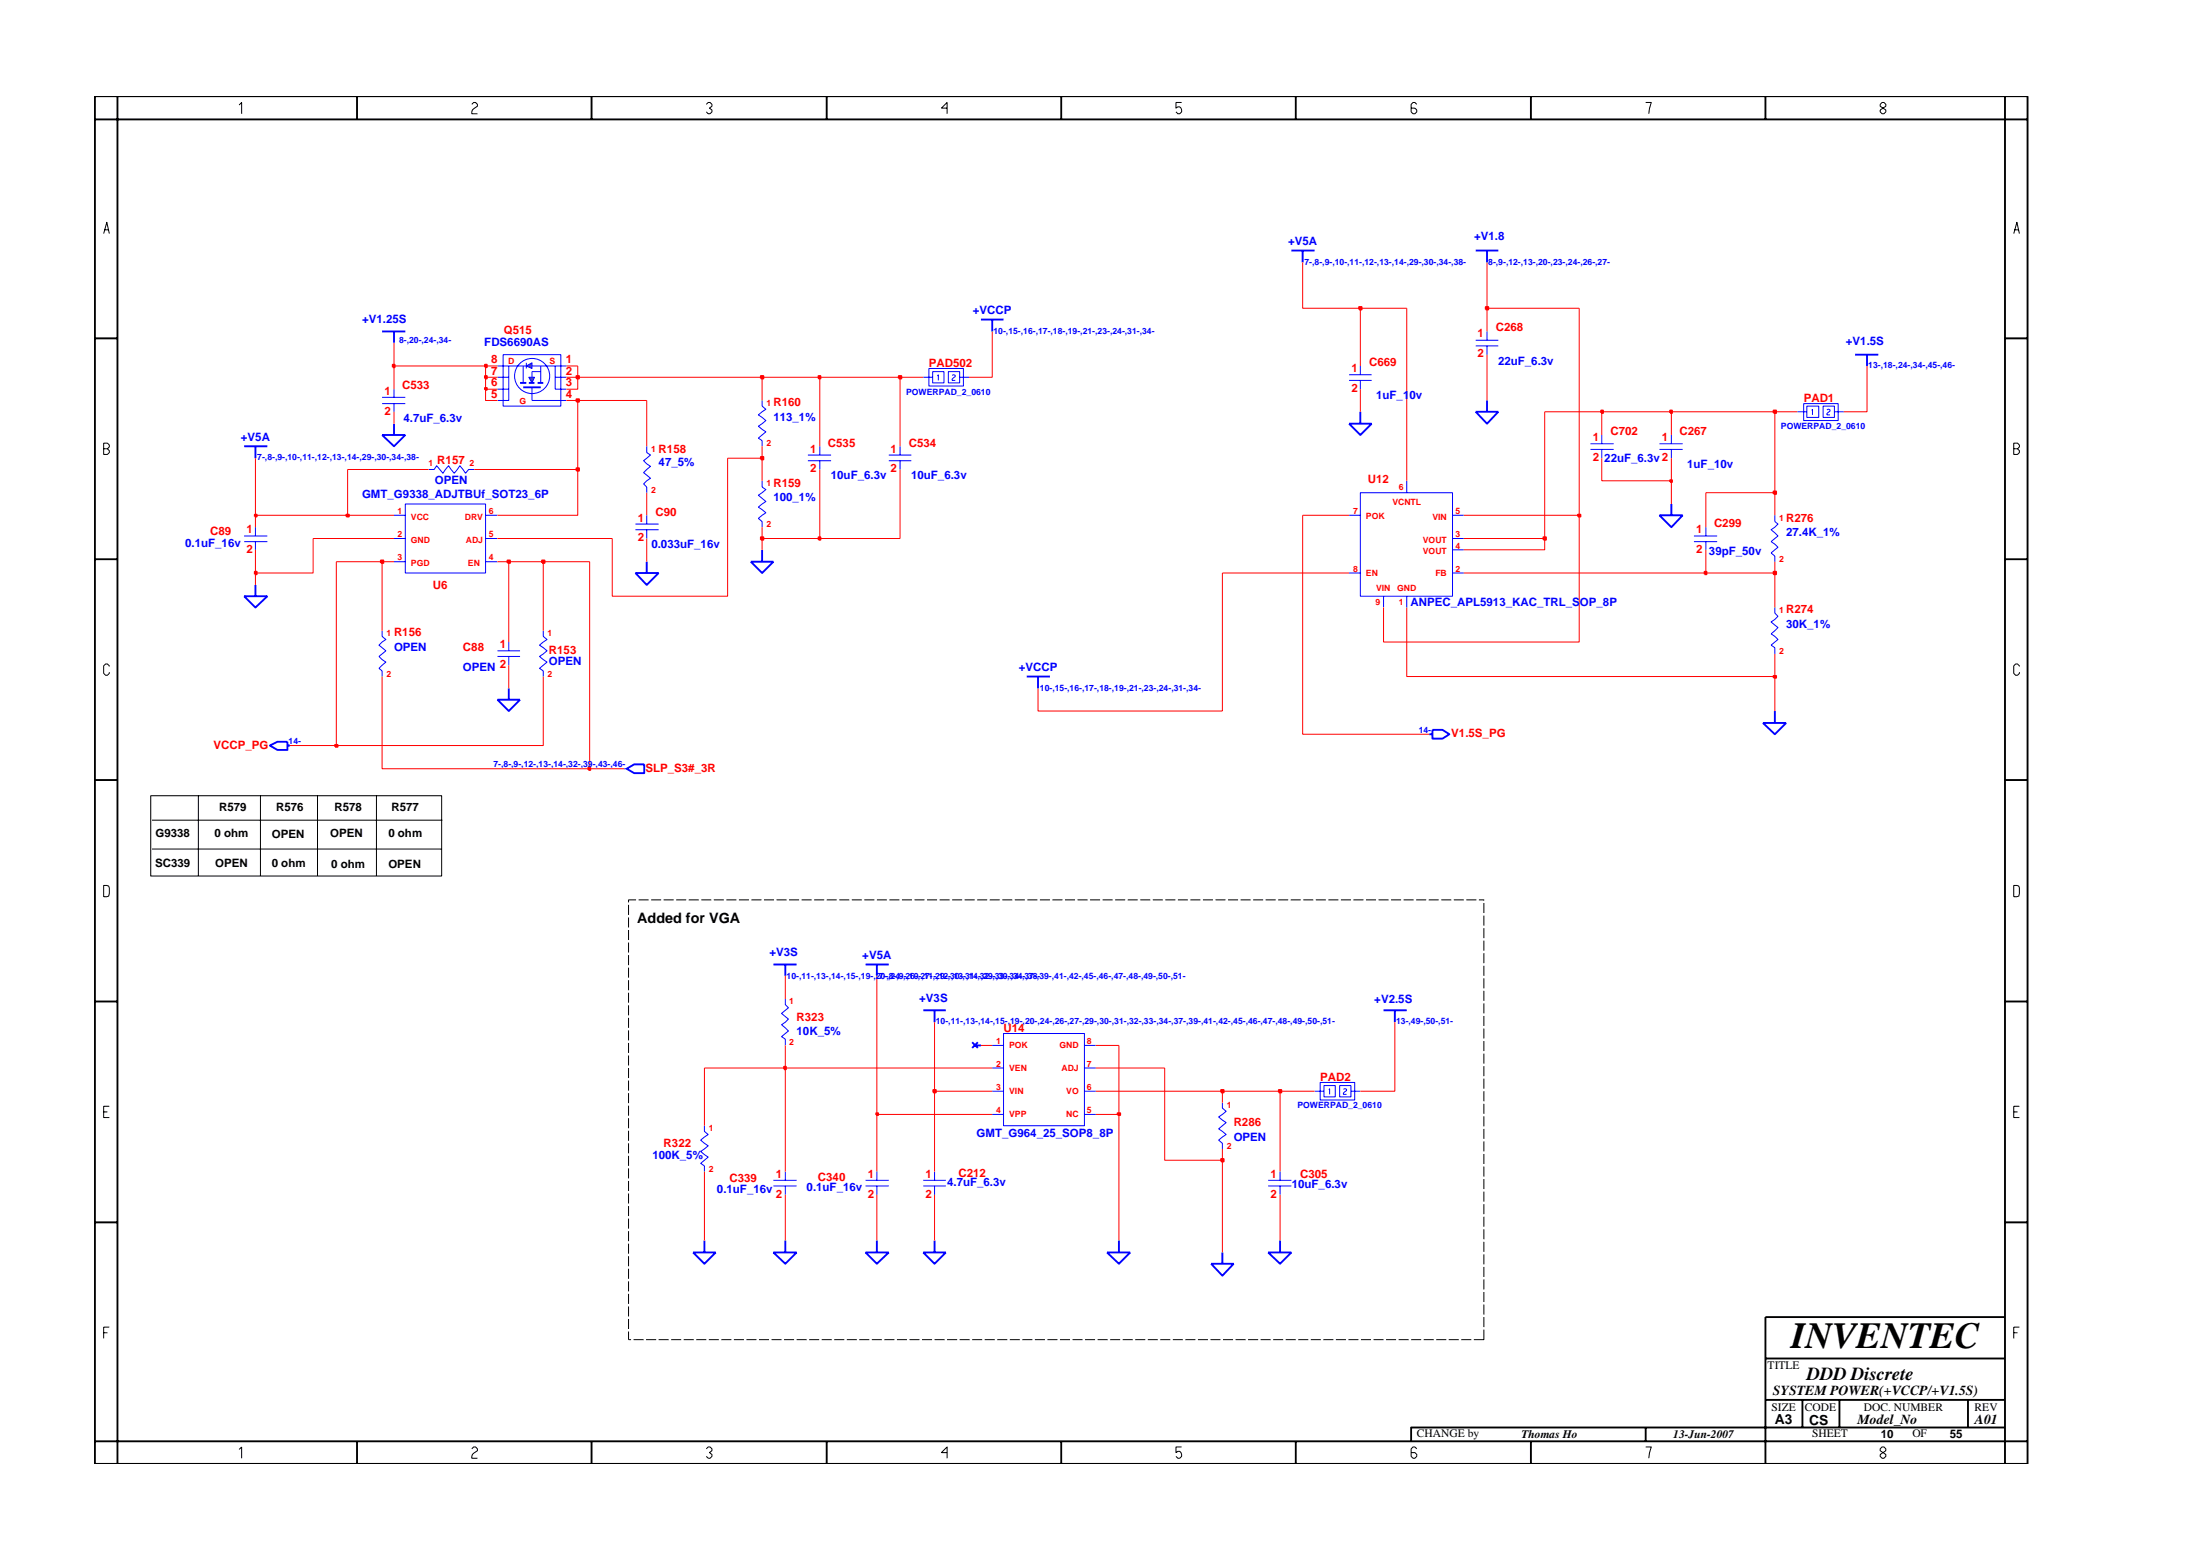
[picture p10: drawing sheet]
<svg xmlns="http://www.w3.org/2000/svg" width="297mm" height="210mm" viewBox="0 0 297 210" stroke-linecap="round" stroke-linejoin="round" font-family="sans-serif">
<g fill="none" stroke="#00f" stroke-width=".25">
<path d="M51.6 44.7h3.1M53.2 44.7v1.6M70.6 52.3h2.4M34.5 78.9v1.6M33 80.5h3.1l-1.6 1.5zM138.6 91.3h3.2M140.2 91.3v1.6M193 99.1h.4M193.4 98.5h1.4l.9 .6-.9 .6h-1.4zM104.4 130.2h3.2M106 130.2v1.5M186.8 136.3h3.1"/>
<path d="M188.3 136.3v1.7M124.7 169h3l-1.5 1.5zM126.2 167.4v1.6"/>
</g>
<g fill="none" stroke="#00f" stroke-width=".14">
<path d="M51.6 53.6h3.1M51.6 54.5h3.1M53.2 52.5v1.1M53.2 54.5v1.1M71.8 52.3v1.7M102.9 54v.8l.5 .4-1 .8 1 .8-1 .7 1 .8-1 .8 .5 .4v.7M124.7 50.9h1.2M125.4 49.7h4.7v2.4h-4.7zM125.9 50.2h1.6v1.5h-1.6zM126.6 50.7l.1-.1v.7M128 50.2h1.6v1.5h-1.6zM128.6 50.7l.1-.1 .3 .1v.1l-.4 .4v.1h.4"/>
<path d="M129.6 50.9h1.2M199.2 45.9h3.1M199.2 46.7h3.1M200.8 44.7v1.2M200.8 46.7v1.2M33 72.3h3.1M33 73.1h3.1M34.5 71.1v1.2M34.5 73.1v1.1M53.2 69.5h1.5M53.2 72.7h1.5M53.2 75.8h1.5"/>
<path d="M54.7 68h10.9v9.3h-10.9zM65.6 69.5h1.6M65.6 72.7h1.6M65.6 75.8h1.6M85.8 70.7h3.1M85.8 71.5h3.1M87.3 69.5v1.2M87.3 71.5v1.2M120 61.4h3M120 62.2h3M121.5 60.2v1.2M121.5 62.2v1.2"/>
<path d="M239.6 82v.7l.5 .5-1 .7 1 .8-1 .8 1 .8-1 .8 .5 .3v.9"/>
</g>
<path d="M71.1 49.4l.7-.4v.7z" fill="#3c3cc8"/>
<path d="M71.1 49.4l.7-.4v.7zM71.1 49v.7" fill="none" stroke="#00f" stroke-width=".14"/>
<path d="M71.4 50.9h.8l-.4 .8z" fill="#3c3cc8"/>
<g fill="none" stroke="#00f" stroke-width=".14">
<path d="M67.2 49.4h3.9M67.2 52.5h1.5M67.2 50.9h1.5M67.9 47.9h7.8v6.9h-7.8zM68.7 49.4v4.6h-1.5M70.6 49.4v2.3M71.4 50.9h.8l-.4 .8zM71.8 49.4h4.7M71.8 54h4.7M73 49.4v2.3M73 50.2h-1.2v.7M75 49.4v3.1h1.5"/>
<path d="M75 50.9h1.5M182.1 50.6h3.1M182.1 51.3h3.1M183.7 49.4v1.2M183.7 51.3v1.2M214.7 59.9h3.2M216.3 58.7v1.2M224.1 59.9h3.1M225.7 58.7v1.2M242.7 55.6h1.3M243.5 54.5h4.7v2.3h-4.7zM244 54.8h1.6v1.5h-1.6z"/>
<path d="M244.6 55.4l.1-.2v.8M246.2 54.8h1.5v1.5h-1.5zM246.7 55.3l.1-.1 .3 .1v.2l-.4 .3v.2h.4M247.7 55.6h1.2M57.9 63.4h.7l.4-.5 .8 1 .8-1 .7 1 .8-1 .8 1 .4-.5h.7M87.3 60.2v.9l.5 .3-.9 .8 .9 .7-.9 .9 .9 .7-.9 .8 .4 .4v.8M102.9 64.9v.8l.5 .4-1 .7 1 .9-1 .7 1 .8-1 .8 .5 .4v.7M109.1 61.4h3.1M109.1 62.2h3.1M110.7 60.2v1.2M110.7 62.2v1.2M182.1 69.5h1.6"/>
<path d="M182.1 77.3h1.6M183.7 66.5h12.4v14h-12.4zM189.9 64.9v1.6M196.1 69.5h1.5M196.1 72.7h1.5M196.1 74.2h1.5M196.1 77.3h1.5M214.7 60.6h3.2M216.3 60.6v1.2M224.1 60.6h3.1M225.7 60.6v1.2M228.7 72.3h3.1"/>
<path d="M228.7 73.1h3.1M230.3 71.1v1.2M230.3 73.1v1.1M239.6 69.5v.9l.5 .3-1 .8 1 .8-1 .8 1 .8-1 .7 .5 .4v.8M51.6 85.1v.8l.5 .4-.9 .8 .9 .7-.9 .8 .9 .8-.9 .8 .4 .3v.8M67.2 87.8h3M67.2 88.6h3M68.7 86.6v1.2M68.7 88.6v1.2M73.3 85.1v.8l.6 .4-1.1 .8 1.1 .7-1.1 .8 1.1 .8-1.1 .8 .5 .3v.8M186.8 80.5v1.5M189.9 80.5v1.5"/>
<path d="M84.3 103.7h.3M106 134.8v.8l.5 .4-1 .8 1 .7-1 .8 1 .8-1 .8 .5 .3v.9M135.5 139.5h10.9v12.4h-10.9zM95.1 151.9v.8l.5 .4-1 .8 1 .7-1 .8 1 .8-1 .8 .5 .3v.8M104.4 159.3h3.2M106 158.1v1.2M116.9 159.3h3.1M118.4 158.1v1.2M124.7 159.3h3M126.2 158.1v1.2M134 141.1h1.5M134 144.1h1.5"/>
<path d="M134 147.3h1.5M134 150.4h1.5M146.4 141.1h1.5M146.4 144.1h1.5M146.4 147.3h1.5M146.4 150.4h1.5M165 148.8v.7l.6 .5-1.1 .7 1.1 .8-1.1 .8 1.1 .8-1.1 .8 .5 .4v.8M171.2 159.3h3.2M172.8 158.1v1.2M177.5 147.3h1.3M178.3 146.1h4.6v2.3h-4.6zM178.8 146.5h1.5v1.5h-1.5z"/>
<path d="M179.4 147.1l.1-.2v.8M180.9 146.5h1.5v1.5h-1.5zM181.4 147l.2-.1 .2 .1v.2l-.4 .3v.2h.4M182.4 147.3h1.3M104.4 160h3.2M106 160v1.2M116.9 160h3.1M118.4 160v1.2M124.7 160h3M126.2 160v1.2M171.2 160h3.2M172.8 160v1.2"/>
<circle cx="71.8" cy="50.7" r="2.37"/>
</g>
<g fill="none" stroke="#00f" stroke-width=".25">
<path d="M174.4 33.8h3.1M175.9 33.8v1.6M199.2 33.8h3.1M200.8 33.8v1.6M51.6 58.7h3.1l-1.5 1.5zM53.2 57.2v1.5M70.2 51.7h.9M71.4 51.7h.8M72.6 51.7h.7M132.4 43.1h3.1M134 43.1v1.6M182.1 57.2h3.1l-1.5 1.5z"/>
<path d="M183.7 55.6v1.6M199.2 55.6h3.1l-1.5 1.6zM200.8 54v1.6M250.5 47.9h3.1M252.1 47.9v1.5M33 60.2h3.1M34.5 60.2v1.6M85.8 77.3h3.1l-1.6 1.6zM87.3 75.8v1.5M101.4 75.8h3l-1.5 1.5zM102.9 74.2v1.6M224.1 69.5h3.1l-1.5 1.6z"/>
<path d="M225.7 68v1.5M67.2 94.4h3l-1.5 1.6zM68.7 92.9v1.5M238 97.6h3.2l-1.6 1.5zM239.6 96v1.6M36.4 100.6l1.1-.5h1.3v1.1h-1.3zM38.8 100.6h.3M84.6 103.7l1-.5h1.4v1.1h-1.4zM116.9 130.2h3.1M118.4 130.2v1.5M124.7 136.3h3M126.2 136.3v1.7"/>
<path d="M131.3 140.7l.7 .7M131.6 141.1h.8M132 140.7l-.7 .7M93.6 169h3l-1.5 1.5zM95.1 167.4v1.6M104.4 169h3.2l-1.6 1.5zM106 167.4v1.6M116.9 169h3.1l-1.6 1.5zM118.4 167.4v1.6M149.5 169h3.1l-1.5 1.5zM151.1 167.4v1.6M163.5 170.5h3.1l-1.6 1.7z"/>
<path d="M165 169v1.5M171.2 169h3.2l-1.6 1.5zM172.8 167.4v1.6"/>
</g>
<path d="M95.1 158.1v9.3M106 144.1v14M118.4 150.4v7.7M126.2 147.3v10.8M151.1 150.4v17M157.3 144.1v12.5h7.7v12.4M172.8 147.3v10.8M106 161.2v6.2M118.4 161.2v6.2M126.2 161.2v6.2M172.8 161.2v6.2" fill="none" stroke="#f00" stroke-width=".14"/>
<path d="M164.9 156.4h.3v.3h-.3z" fill="#8e2323"/>
<path d="M164.9 156.4h.3v.3h-.3z" fill="none" stroke="#f00" stroke-width=".25"/>
<path d="M95.1 144.1v7.8M165 155.1v1.5" fill="none" stroke="#f00" stroke-width=".14"/>
<path d="M118.3 150.2h.3v.3h-.3z" fill="#8e2323"/>
<path d="M118.3 150.2h.3v.3h-.3z" fill="none" stroke="#f00" stroke-width=".25"/>
<path d="M118.4 131.7v18.7h15.6M147.9 150.4h3.2" fill="none" stroke="#f00" stroke-width=".14"/>
<path d="M150.9 150.2h.3v.3h-.3z" fill="#8e2323"/>
<path d="M150.9 150.2h.3v.3h-.3z" fill="none" stroke="#f00" stroke-width=".25"/>
<path d="M151.1 141.1v9.3M165 147.3v1.5" fill="none" stroke="#f00" stroke-width=".14"/>
<path d="M126 147.1h.4v.3h-.4z" fill="#8e2323"/>
<path d="M126 147.1h.4v.3h-.4z" fill="none" stroke="#f00" stroke-width=".25"/>
<path d="M126.2 138v9.3h7.8M147.9 147.3h17.1" fill="none" stroke="#f00" stroke-width=".14"/>
<path d="M164.9 147.1h.3v.3h-.3z" fill="#8e2323"/>
<path d="M164.9 147.1h.3v.3h-.3z" fill="none" stroke="#f00" stroke-width=".25"/>
<path d="M165 147.3h7.8" fill="none" stroke="#f00" stroke-width=".14"/>
<path d="M172.7 147.1h.3v.3h-.3z" fill="#8e2323"/>
<path d="M172.7 147.1h.3v.3h-.3z" fill="none" stroke="#f00" stroke-width=".25"/>
<path d="M188.3 138v9.3h-4.6M95.1 144.1h10.9M172.8 147.3h4.7" fill="none" stroke="#f00" stroke-width=".14"/>
<path d="M105.9 144h.2v.3h-.2z" fill="#8e2323"/>
<path d="M105.9 144h.2v.3h-.2z" fill="none" stroke="#f00" stroke-width=".25"/>
<path d="M51.6 91.3v12.4h28M106 131.7v3.1M106 141.1v3h28M132.4 141.1h1.6M147.9 144.1h9.4M147.9 141.1h3.2" fill="none" stroke="#f00" stroke-width=".14"/>
<path d="M79.4 103.6h.3v.3h-.3z" fill="#8e2323"/>
<path d="M79.4 103.6h.3v.3h-.3z" fill="none" stroke="#f00" stroke-width=".25"/>
<path d="M79.6 75.8v27.9h4.7M39.1 100.6h6.3" fill="none" stroke="#f00" stroke-width=".14"/>
<path d="M45.2 100.5h.4v.3h-.4z" fill="#8e2323"/>
<path d="M45.2 100.5h.4v.3h-.4z" fill="none" stroke="#f00" stroke-width=".25"/>
<path d="M45.4 75.8v24.8h27.9v-9.3M165 77.3v18.7h-24.8v-3.1M175.9 69.5v29.6h17.1M68.7 89.8v3.1M189.9 82v9.3h49.7v4.7" fill="none" stroke="#f00" stroke-width=".14"/>
<path d="M239.5 91.2h.3v.3h-.3z" fill="#8e2323"/>
<path d="M239.5 91.2h.3v.3h-.3z" fill="none" stroke="#f00" stroke-width=".25"/>
<path d="M34.5 77.3v1.6M51.6 75.8v9.3M68.7 75.8v10.8M73.3 75.8v9.3M98.2 61.8v18.7h-15.5v-7.8M213.2 69.5v17.1h-26.4v-4.6M239.6 77.3v4.7M239.6 88.3v3" fill="none" stroke="#f00" stroke-width=".14"/>
<path d="M34.4 77.2h.3v.3h-.3z" fill="#8e2323"/>
<path d="M34.4 77.2h.3v.3h-.3z" fill="none" stroke="#f00" stroke-width=".25"/>
<path d="M42.3 72.7v4.6h-7.8v-3.1M165 77.3h17.1M197.6 77.3h32.7" fill="none" stroke="#f00" stroke-width=".14"/>
<path d="M230.2 77.2h.2v.3h-.2z" fill="#8e2323"/>
<path d="M230.2 77.2h.2v.3h-.2z" fill="none" stroke="#f00" stroke-width=".25"/>
<path d="M230.3 74.2v3.1h9.3" fill="none" stroke="#f00" stroke-width=".14"/>
<path d="M239.5 77.2h.3v.3h-.3z" fill="#8e2323"/>
<path d="M239.5 77.2h.3v.3h-.3z" fill="none" stroke="#f00" stroke-width=".25"/>
<path d="M45.4 75.8h6.2M239.6 75.8v1.5" fill="none" stroke="#f00" stroke-width=".14"/>
<path d="M51.4 75.6h.4v.4h-.4z" fill="#8e2323"/>
<path d="M51.4 75.6h.4v.4h-.4z" fill="none" stroke="#f00" stroke-width=".25"/>
<path d="M51.6 75.8h1.6M67.2 75.8h1.5" fill="none" stroke="#f00" stroke-width=".14"/>
<path d="M68.5 75.6h.4v.4h-.4z" fill="#8e2323"/>
<path d="M68.5 75.6h.4v.4h-.4z" fill="none" stroke="#f00" stroke-width=".25"/>
<path d="M68.7 75.8h4.6" fill="none" stroke="#f00" stroke-width=".14"/>
<path d="M73.2 75.6h.3v.4h-.3z" fill="#8e2323"/>
<path d="M73.2 75.6h.3v.4h-.3z" fill="none" stroke="#f00" stroke-width=".25"/>
<path d="M42.3 72.7h10.9M67.2 72.7h15.5M73.3 75.8h6.3M87.3 72.7v3.1M102.9 72.7v1.5M208.6 72.7v1.5h-11" fill="none" stroke="#f00" stroke-width=".14"/>
<path d="M102.7 72.5h.4v.3h-.4z" fill="#8e2323"/>
<path d="M102.7 72.5h.4v.3h-.4z" fill="none" stroke="#f00" stroke-width=".25"/>
<path d="M102.9 71.1v1.6h7.8" fill="none" stroke="#f00" stroke-width=".14"/>
<path d="M110.5 72.5h.3v.3h-.3z" fill="#8e2323"/>
<path d="M110.5 72.5h.3v.3h-.3z" fill="none" stroke="#f00" stroke-width=".25"/>
<path d="M110.7 63.4v9.3h10.8v-9.3M197.6 72.7h11" fill="none" stroke="#f00" stroke-width=".14"/>
<path d="M208.4 72.5h.3v.3h-.3z" fill="#8e2323"/>
<path d="M208.4 72.5h.3v.3h-.3z" fill="none" stroke="#f00" stroke-width=".25"/>
<path d="M208.6 55.6v17.1M34.5 69.5v1.6M230.3 66.5v4.6" fill="none" stroke="#f00" stroke-width=".14"/>
<path d="M34.4 69.5h.3v.2h-.3z" fill="#8e2323"/>
<path d="M34.4 69.5h.3v.2h-.3z" fill="none" stroke="#f00" stroke-width=".25"/>
<path d="M34.5 61.8v7.7h12.4" fill="none" stroke="#f00" stroke-width=".14"/>
<path d="M46.8 69.5h.3v.2h-.3z" fill="#8e2323"/>
<path d="M46.8 69.5h.3v.2h-.3z" fill="none" stroke="#f00" stroke-width=".25"/>
<path d="M46.9 63.4v6.1h6.3M78 63.4v6.1h-10.8M87.3 66.5v3M175.9 69.5h6.2M197.6 69.5h15.6" fill="none" stroke="#f00" stroke-width=".14"/>
<path d="M213 69.5h.4v.2h-.4z" fill="#8e2323"/>
<path d="M213 69.5h.4v.2h-.4z" fill="none" stroke="#f00" stroke-width=".25"/>
<path d="M213.2 41.6v27.9M225.7 64.9v3.1M230.3 66.5h9.3v3" fill="none" stroke="#f00" stroke-width=".14"/>
<path d="M239.5 66.3h.3v.4h-.3z" fill="#8e2323"/>
<path d="M239.5 66.3h.3v.4h-.3z" fill="none" stroke="#f00" stroke-width=".25"/>
<path d="M189.9 41.6v23.3M239.6 55.6v10.9M102.9 61.8v3.1M216.3 61.8v3.1h9.4" fill="none" stroke="#f00" stroke-width=".14"/>
<path d="M225.5 64.8h.2v.3h-.2z" fill="#8e2323"/>
<path d="M225.5 64.8h.2v.3h-.2z" fill="none" stroke="#f00" stroke-width=".25"/>
<path d="M46.9 63.4h11M64 63.4h14M225.7 61.8v3.1" fill="none" stroke="#f00" stroke-width=".14"/>
<path d="M77.8 63.2h.4v.3h-.4z" fill="#8e2323"/>
<path d="M77.8 63.2h.4v.3h-.4z" fill="none" stroke="#f00" stroke-width=".25"/>
<path d="M78 54v9.4M98.2 61.8h4.7" fill="none" stroke="#f00" stroke-width=".14"/>
<path d="M102.7 61.7h.4v.3h-.4z" fill="#8e2323"/>
<path d="M102.7 61.7h.4v.3h-.4z" fill="none" stroke="#f00" stroke-width=".25"/>
<path d="M53.2 55.6v1.6M87.3 54v6.2M110.7 50.9v9.3M121.5 50.9v9.3M183.7 52.5v3.1M208.6 55.6h7.7v3.1M225.7 55.6v3.1M102.9 60.2v1.6" fill="none" stroke="#f00" stroke-width=".14"/>
<path d="M216.2 55.4h.2v.3h-.2z" fill="#8e2323"/>
<path d="M216.2 55.4h.2v.3h-.2z" fill="none" stroke="#f00" stroke-width=".25"/>
<path d="M216.3 55.6h9.4" fill="none" stroke="#f00" stroke-width=".14"/>
<path d="M225.5 55.4h.2v.3h-.2z" fill="#8e2323"/>
<path d="M225.5 55.4h.2v.3h-.2z" fill="none" stroke="#f00" stroke-width=".25"/>
<path d="M225.7 55.6h13.9" fill="none" stroke="#f00" stroke-width=".14"/>
<path d="M239.5 55.4h.3v.3h-.3z" fill="#8e2323"/>
<path d="M239.5 55.4h.3v.3h-.3z" fill="none" stroke="#f00" stroke-width=".25"/>
<path d="M65.6 52.5v1.5h1.6M76.5 54h1.5M239.6 55.6h3.1M252.1 49.4v6.2h-3.2" fill="none" stroke="#f00" stroke-width=".14"/>
<path d="M77.8 53.9h.4v.3h-.4z" fill="#8e2323"/>
<path d="M77.8 53.9h.4v.3h-.4z" fill="none" stroke="#f00" stroke-width=".25"/>
<path d="M53.2 49.4v3.1M78 54h9.3M102.9 50.9v3.1M200.8 47.9v6.1" fill="none" stroke="#f00" stroke-width=".14"/>
<path d="M65.5 52.4h.2v.2h-.2z" fill="#8e2323"/>
<path d="M65.5 52.4h.2v.2h-.2z" fill="none" stroke="#f00" stroke-width=".25"/>
<path d="M65.6 50.9v1.6h1.6M78 50.9v1.6h-1.5" fill="none" stroke="#f00" stroke-width=".14"/>
<path d="M65.5 50.7h.2v.4h-.2z" fill="#8e2323"/>
<path d="M65.5 50.7h.2v.4h-.2z" fill="none" stroke="#f00" stroke-width=".25"/>
<path d="M65.6 49.4v1.5h1.6M76.5 50.9h1.5" fill="none" stroke="#f00" stroke-width=".14"/>
<path d="M77.8 50.7h.4v.4h-.4z" fill="#8e2323"/>
<path d="M77.8 50.7h.4v.4h-.4z" fill="none" stroke="#f00" stroke-width=".25"/>
<path d="M78 49.4v1.5h24.9" fill="none" stroke="#f00" stroke-width=".14"/>
<path d="M102.7 50.7h.4v.4h-.4z" fill="#8e2323"/>
<path d="M102.7 50.7h.4v.4h-.4z" fill="none" stroke="#f00" stroke-width=".25"/>
<path d="M102.9 50.9h7.8" fill="none" stroke="#f00" stroke-width=".14"/>
<path d="M110.5 50.7h.3v.4h-.3z" fill="#8e2323"/>
<path d="M110.5 50.7h.3v.4h-.3z" fill="none" stroke="#f00" stroke-width=".25"/>
<path d="M110.7 50.9h10.8" fill="none" stroke="#f00" stroke-width=".14"/>
<path d="M121.4 50.7h.3v.4h-.3z" fill="#8e2323"/>
<path d="M121.4 50.7h.3v.4h-.3z" fill="none" stroke="#f00" stroke-width=".25"/>
<path d="M121.5 50.9h3.2M134 44.7v6.2h-3.2" fill="none" stroke="#f00" stroke-width=".14"/>
<path d="M53 49.2h.3v.4h-.3z" fill="#8e2323"/>
<path d="M53 49.2h.3v.4h-.3z" fill="none" stroke="#f00" stroke-width=".25"/>
<path d="M53.2 46.3v3.1h12.4" fill="none" stroke="#f00" stroke-width=".14"/>
<path d="M65.5 49.2h.2v.4h-.2z" fill="#8e2323"/>
<path d="M65.5 49.2h.2v.4h-.2z" fill="none" stroke="#f00" stroke-width=".25"/>
<path d="M175.9 35.4v6.2h7.8v7.8M65.6 49.4h1.6M76.5 49.4h1.5M200.8 41.6v3.1" fill="none" stroke="#f00" stroke-width=".14"/>
<path d="M183.5 41.4h.3v.4h-.3z" fill="#8e2323"/>
<path d="M183.5 41.4h.3v.4h-.3z" fill="none" stroke="#f00" stroke-width=".25"/>
<path d="M183.7 41.6h6.2" fill="none" stroke="#f00" stroke-width=".14"/>
<path d="M200.6 41.4h.3v.4h-.3z" fill="#8e2323"/>
<path d="M200.6 41.4h.3v.4h-.3z" fill="none" stroke="#f00" stroke-width=".25"/>
<path d="M200.8 35.4v6.2h12.4" fill="none" stroke="#f00" stroke-width=".14"/>
<g fill="none" stroke="#000" stroke-width=".25">
<path d="M12.8 13h261v184.6h-261zM12.8 16.1h261M15.9 13v184.6M48.2 13v3.1M79.9 13v3.1M111.6 13v3.1M143.3 13v3.1M174.9 13v3.1M206.7 13v3.1M238.4 13v3.1M270.7 13v184.6M12.8 45.7h3.1"/>
<path d="M270.7 45.7h3.1M12.8 75.5h3.1M270.7 75.5h3.1M12.8 105.3h3.1M270.7 105.3h3.1M12.8 135.2h3.1M270.7 135.2h3.1M12.8 165h3.1M270.7 165h3.1M270.7 177.7h-32.3v19.9M12.8 194.5h261M48.2 194.5v3.1"/>
<path d="M79.9 194.5v3.1M111.6 194.5v3.1M143.3 194.5v3.1M174.9 194.5v3.1M206.7 194.5v3.1M222.2 192.6v1.9M238.4 183.3h32.3M238.4 188.9h32.3M243.4 188.9v3.7M248.4 188.9v3.7M265.7 188.9v3.7M270.7 192.6h-80.2v1.9"/>
</g>
<g fill="none" stroke="#000" stroke-width=".14">
<path d="M32.3 14.2l.3-.4v1.6M63.7 14.1l.3-.3h.2l.3 .3v.2l-.5 .4-.3 .4v.3h.8M95.4 14.1l.2-.3h.3l.2 .3v.2l-.3 .3 .3 .2v.3l-.2 .3h-.3l-.2-.3M127.9 14.6h-.8l.8-.8v1.6M159.5 13.8h-.7v.8l.2-.2a.5 .5 0 0 1 .5 .7l-.2 .3h-.3l-.2-.3M191.3 14.1l-.3-.3h-.2l-.3 .3v1l.3 .3h.2l.3-.3v-.3l-.3-.2h-.5M222.2 13.8h.8l-.4 1.6M253.9 14.1l.2-.3h.3l.2 .3v.2l-.7 .5v.3l.2 .3h.3l.2-.3v-.3l-.7-.5zM14 31.5l.4-1.5 .4 1.5M14.1 31h.6M271.9 31.5l.4-1.5 .4 1.5M272 31h.6"/>
<path d="M14 59.8h.5l.3 .3v.2l-.3 .3 .3 .2v.3l-.3 .2h-.5zM271.9 59.8h.5l.3 .3v.2l-.3 .3 .3 .2v.3l-.3 .2h-.5zM14 60.6h.5M271.9 60.6h.5M14.8 89.9l-.3-.3h-.2l-.3 .3v1l.3 .2h.2l.3-.2v-.2M272.7 89.9l-.3-.3h-.3l-.2 .3v1l.2 .2h.3l.3-.2v-.2M14 119.5l.7 .1 .1 .2-.1 1.1-.7 .1zM20.3 107.4h39.3v10.8h-39.3zM20.5 110.7h39.2M20.5 114.6h39l.1 .1M26.8 107.4v10.8M35.2 107.4v10.8"/>
<path d="M42.9 107.4v10.8M50.8 107.4v10.8M271.9 119.5l.7 .1 .1 .2-.1 1.1-.7 .1zM84.9 122.1v1.4M84.9 123.8v1.4M84.9 125.5v1.4M84.9 127.2v1.4M84.9 128.9v1.3M84.9 130.6v1.3M84.9 132.3v1.3M84.9 134v1.3M84.9 135.7v1.3"/>
<path d="M84.9 137.4v1.3M84.9 139.1v1.3M85.9 121.4h-1v.4M86.2 121.4h1.4M87.9 121.4h1.4M89.6 121.4h1.4M91.3 121.4h1.4M93 121.4h1.3M94.7 121.4h1.3M96.4 121.4h1.3M98.1 121.4h1.3M99.8 121.4h1.3"/>
<path d="M101.5 121.4h1.3M103.2 121.4h1.3M104.8 121.4h1.4M106.5 121.4h1.4M108.2 121.4h1.4M109.9 121.4h1.4M111.6 121.4h1.4M113.3 121.4h1.4M115 121.4h1.4M116.7 121.4h1.4M118.4 121.4h1.3M120.1 121.4h1.3"/>
<path d="M121.8 121.4h1.3M123.5 121.4h1.3M125.2 121.4h1.3M126.9 121.4h1.3M128.6 121.4h1.3M130.2 121.4h1.4M131.9 121.4h1.4M133.6 121.4h1.4M135.3 121.4h1.4M137 121.4h1.4M138.7 121.4h1.4M140.4 121.4h1.4"/>
<path d="M142.1 121.4h1.4M143.8 121.4h1.3M145.5 121.4h1.3M147.2 121.4h1.3M148.9 121.4h1.3M150.6 121.4h1.3M152.3 121.4h1.3M154 121.4h1.3M155.6 121.4h1.4M157.3 121.4h1.4M159 121.4h1.4M160.7 121.4h1.4"/>
<path d="M162.4 121.4h1.4M164.1 121.4h1.4M165.8 121.4h1.4M167.5 121.4h1.4M169.2 121.4h1.3M170.9 121.4h1.3M172.6 121.4h1.3M174.3 121.4h1.3M176 121.4h1.3M177.7 121.4h1.3M179.4 121.4h1.3M181 121.4h1.4"/>
<path d="M182.7 121.4h1.4M184.4 121.4h1.4M186.1 121.4h1.4M187.8 121.4h1.4M189.5 121.4h1.4M191.2 121.4h1.4M192.9 121.4h1.4M194.6 121.4h1.3M196.3 121.4h1.3M198 121.4h1.3M199.7 121.4h.6v.1M200.3 121.9v1.3"/>
<path d="M200.3 123.6v1.3M200.3 125.3v1.3M200.3 126.9v1.4M200.3 128.6v1.4M200.3 130.3v1.4M200.3 132v1.4M200.3 133.7v1.4M200.3 135.4v1.4M200.3 137.1v1.4M200.3 138.8v1.4M14 150.1h.5M14.8 149.3h-.8v1.5h.8"/>
<path d="M84.9 140.7v1.4M84.9 142.4v1.4M84.9 144.1v1.4M84.9 145.8v1.4M84.9 147.5v1.4M84.9 149.2v1.4M84.9 150.9v1.4M84.9 152.6v1.4M84.9 154.3v1.3M84.9 156v1.3M84.9 157.7v1.3M84.9 159.4v1.3"/>
<path d="M200.3 140.5v1.3M200.3 142.2v1.3M200.3 143.9v1.3M200.3 145.6v1.3M200.3 147.3v1.3M200.3 149v1.3M200.3 150.7v1.3M200.3 152.3v1.4M200.3 154v1.4M200.3 155.7v1.4M200.3 157.4v1.4M200.3 159.1v1.4"/>
<path d="M271.9 150.1h.5M272.7 149.3h-.8v1.5h.8M14 179.9h.5M14.8 179.1h-.8v1.5M84.9 179.7v1.1h.3M84.9 161.1v1.3M84.9 162.8v1.3M84.9 164.5v1.3M84.9 166.1v1.4M84.9 167.8v1.4M84.9 169.5v1.4M84.9 171.2v1.4"/>
<path d="M84.9 172.9v1.4M84.9 174.6v1.4M84.9 176.3v1.4M84.9 178v1.4M200.3 179.4v1.4h-1.3M200.3 160.8v1.4M200.3 162.5v1.4M200.3 164.2v1.4M200.3 165.9v1.3M200.3 167.6v1.3M200.3 169.3v1.3M200.3 171v1.3"/>
<path d="M200.3 172.7v1.3M200.3 174.4v1.3M200.3 176.1v1.3M200.3 177.7v1.4M271.9 179.9h.5M272.7 179.1h-.8v1.5M32.3 195.6l.3-.3v1.5M63.7 195.5l.3-.2h.2l.3 .2v.3l-.7 .5-.1 .2v.3h.8M85.5 180.8h1.4M87.2 180.8h1.4M88.9 180.8h1.4M90.6 180.8h1.4"/>
<path d="M92.3 180.8h1.4M94 180.8h1.4M95.4 195.5l.2-.2h.3l.2 .2v.3l-.3 .2 .3 .3v.2l-.2 .3h-.3l-.2-.3M95.7 180.8h1.4M97.4 180.8h1.3M99.1 180.8h1.3M100.8 180.8h1.3M102.5 180.8h1.3M104.2 180.8h1.3M105.9 180.8h1.3M107.6 180.8h1.3M109.2 180.8h1.4"/>
<path d="M110.9 180.8h1.4M112.6 180.8h1.4M114.3 180.8h1.4M116 180.8h1.4M117.7 180.8h1.4M119.4 180.8h1.4M121.1 180.8h1.4M122.8 180.8h1.3M124.5 180.8h1.3M126.2 180.8h1.3M127.9 196h-.8l.8-.7v1.5M127.9 180.8h1.3"/>
<path d="M129.6 180.8h1.3M131.3 180.8h1.3M133 180.8h1.3M134.6 180.8h1.4M136.3 180.8h1.4M138 180.8h1.4M139.7 180.8h1.4M141.4 180.8h1.4M143.1 180.8h1.4M144.8 180.8h1.4M146.5 180.8h1.4M148.2 180.8h1.3"/>
<path d="M149.9 180.8h1.3M151.6 180.8h1.3M153.3 180.8h1.3M155 180.8h1.3M156.7 180.8h1.3M158.4 180.8h1.3M159.5 195.3h-.7v.7l.2-.1a.5 .5 0 0 1 .5 .6l-.2 .3h-.3l-.2-.3M160 180.8h1.4M161.7 180.8h1.4M163.4 180.8h1.4M165.1 180.8h1.4M166.8 180.8h1.4"/>
<path d="M168.5 180.8h1.4M170.2 180.8h1.4M171.9 180.8h1.4M173.6 180.8h1.3M175.3 180.8h1.3M177 180.8h1.3M178.7 180.8h1.3M180.4 180.8h1.3M182.1 180.8h1.3M183.8 180.8h1.3M185.4 180.8h1.4M187.1 180.8h1.4"/>
<path d="M188.8 180.8h1.4M190.5 180.8h1.4M191.3 195.5l-.3-.2h-.2l-.3 .2v1l.3 .3h.2l.3-.3v-.2l-.3-.3h-.5M192.2 180.8h1.4M193.9 180.8h1.4M195.6 180.8h1.4M197.3 180.8h1.4M222.2 195.3h.8l-.4 1.5M254.1 195.3l-.2 .2v.3l.7 .5v.2l-.2 .3h-.3l-.2-.3v-.2l.7-.5v-.3l-.2-.2z"/>
</g>
<text font-size="5" x="241.8" y="182">INVENTEC</text>
<text font-size="2.5" x="244" y="186.3">DDD Discrete</text>
<g font-size="1.9">
<text x="86" y="124.6">Added for VGA</text>
<text x="239.4" y="188.2">SYSTEM POWER(+VCCP/+V1.5S)</text>
<text x="239.6" y="192.2">A3</text>
<text x="244.3" y="192.3">CS</text>
<text x="250.8" y="192.2">Model_No</text>
<text x="266.6" y="192.2">A01</text>
</g>
<g font-size="1.6" fill="#00f">
<text x="173.9" y="33">+V5A</text>
<text x="199" y="32.4">+V1.8</text>
<text x="48.9" y="43.5">+V1.25S</text>
<text x="65.4" y="46.7">FDS6690AS</text>
<text x="131.4" y="42.4">+VCCP</text>
<text x="249.2" y="46.5">+V1.5S</text>
<text x="185.8" y="53.9">1uF_10v</text>
<text x="202.3" y="49.2">22uF_6.3v</text>
<text x="32.5" y="59.5">+V5A</text>
<text x="54.5" y="57">4.7uF_6.3v</text>
<text x="104.4" y="56.8">113_1%</text>
<text x="58.7" y="65.3">OPEN</text>
<text x="88.9" y="62.9">47_5%</text>
<text x="112.2" y="64.7">10uF_6.3v</text>
<text x="123" y="64.7">10uF_6.3v</text>
<text x="216.6" y="62.3">22uF_6.3v2</text>
<text x="227.8" y="63.2">1uF_10v</text>
<text x="48.9" y="67.3">GMT_G9338_ADJTBUf_SOT23_6P</text>
<text x="104.4" y="67.7">100_1%</text>
<text x="25" y="73.8">0.1uF_16v</text>
<text x="87.9" y="74">0.033uF_16v</text>
<text x="230.7" y="74.9">39pF_50v</text>
<text x="241.2" y="72.3">27.4K_1%</text>
<text x="190.4" y="81.8">ANPEC_APL5913_KAC_TRL_SOP_8P</text>
<text x="53.2" y="87.8">OPEN</text>
<text x="74.1" y="89.8">OPEN</text>
<text x="241.2" y="84.7">30K_1%</text>
<text x="62.5" y="90.5">OPEN 2</text>
<text x="137.5" y="90.5">+VCCP</text>
<text x="103.9" y="129">+V3S</text>
<text x="116.4" y="129.4">+V5A</text>
<text x="124.1" y="135.2">+V3S</text>
<text x="185.6" y="135.4">+V2.5S</text>
<text x="107.6" y="139.7">10K_5%</text>
<text x="131.9" y="153.4">GMT_G964_25_SOP8_8P</text>
<text x="166.6" y="154">OPEN</text>
<text x="88.1" y="156.4">100K_5%</text>
<text x="96.8" y="161">0.1uF_16v</text>
<text x="108.9" y="160.7">0.1uF_16v</text>
<text x="127.9" y="160.1">4.7uF_6.3v</text>
<text x="174.4" y="160.4">10uF_6.3v</text>
</g>
<g font-size="1.6" fill="#f00">
<text x="68" y="45.1">Q515</text>
<text x="199.5" y="45.5">1</text>
<text x="202" y="44.7">C268</text>
<text x="51.9" y="53.3">1</text>
<text x="54.3" y="52.5">C533</text>
<text x="66.3" y="49">8</text>
<text x="66.3" y="50.6">7</text>
<text x="66.3" y="52.1">6</text>
<text x="66.3" y="53.7">5</text>
<text x="76.4" y="53.7">4</text>
<text x="76.4" y="49">1</text>
<text x="76.4" y="50.6">2</text>
<text x="76.4" y="52.1">3</text>
<text x="125.4" y="49.6">PAD502</text>
<text x="182.5" y="50.2">1</text>
<text x="182.5" y="52.8">2</text>
<text x="184.9" y="49.4">C669</text>
<text x="199.5" y="48.2">2</text>
<text x="51.9" y="56">2</text>
<text x="104.4" y="54.8">R160</text>
<text x="215.1" y="59.5">1</text>
<text x="217.5" y="58.7">C702</text>
<text x="224.4" y="59.5">1</text>
<text x="226.8" y="58.7">C267</text>
<text x="243.5" y="54.2">PAD1</text>
<text x="59" y="62.6">R157</text>
<text x="88.9" y="61.1">R158</text>
<text x="104.4" y="65.7">R159</text>
<text x="109.4" y="61.1">1</text>
<text x="109.4" y="63.8">2</text>
<text x="111.8" y="60.3">C535</text>
<text x="120.2" y="61.1">1</text>
<text x="120.2" y="63.8">2</text>
<text x="122.7" y="60.3">C534</text>
<text x="184.7" y="65.2">U12</text>
<text x="215.1" y="62.2">2</text>
<text x="33.3" y="71.9">1</text>
<text x="86.1" y="70.4">1</text>
<text x="88.5" y="69.6">C90</text>
<text x="229" y="71.9">1</text>
<text x="231.4" y="71.1">C299</text>
<text x="241.2" y="70.4">R276</text>
<text x="28.4" y="72.2">C89</text>
<text x="33.3" y="74.6">2</text>
<text x="86.1" y="73.1">2</text>
<text x="229" y="74.6">2</text>
<text x="58.4" y="79.5">U6</text>
<text x="241.2" y="82.7">R274</text>
<text x="53.2" y="85.9">R156</text>
<text x="62.5" y="87.8">C88</text>
<text x="67.5" y="87.4">1</text>
<text x="74.1" y="88.3">R153</text>
<text x="28.8" y="101">VCCP_PG</text>
<text x="195.9" y="99.5">V1.5S_PG</text>
<text x="87.2" y="104.2">SLP_S3#_3R</text>
<text x="107.6" y="137.8">R323</text>
<text x="135.5" y="139.3">U14</text>
<text x="178.3" y="145.9">PAD2</text>
<text x="89.6" y="154.8">R322</text>
<text x="166.6" y="152">R286</text>
<text x="98.5" y="159.5">C339</text>
<text x="104.7" y="158.9">1</text>
<text x="104.7" y="161.6">2</text>
<text x="110.4" y="159.4">C340</text>
<text x="117.2" y="158.9">1</text>
<text x="117.2" y="161.6">2</text>
<text x="125" y="158.9">1</text>
<text x="125" y="161.6">2</text>
<text x="129.4" y="158.8">C212</text>
<text x="171.5" y="158.9">1</text>
<text x="171.5" y="161.6">2</text>
<text x="175.5" y="158.9">C305</text>
</g>
<g font-size="1.6">
<text x="21" y="113">G9338</text>
<text x="29" y="113">0 ohm</text>
<text x="29.6" y="109.5">R579</text>
<text x="36.7" y="113">OPEN</text>
<text x="37.3" y="109.5">R576</text>
<text x="44.6" y="113">OPEN</text>
<text x="45.2" y="109.5">R578</text>
<text x="52.4" y="113">0 ohm</text>
<text x="52.9" y="109.4">R577</text>
<text x="20.9" y="116.9">SC339</text>
<text x="29.1" y="117">OPEN</text>
<text x="36.7" y="117">0 ohm</text>
<text x="44.7" y="117.1">0 ohm</text>
<text x="52.4" y="117.1">OPEN</text>
<text x="238.7" y="184.8">TITLE</text>
<text x="239.2" y="190.4">SIZE</text>
<text x="243.7" y="190.4">CODE</text>
<text x="251.6" y="190.4">DOC. NUMBER</text>
<text x="266.6" y="190.4">REV</text>
<text x="191.3" y="193.9">CHANGE by</text>
<text x="205.4" y="194.1">Thomas Ho</text>
<text x="225.9" y="194.1">13-Jun-2007</text>
<text x="244.7" y="193.9">SHEET</text>
<text x="253.9" y="194.1">10</text>
<text x="258.2" y="193.9">OF</text>
<text x="263.3" y="194.1">55</text>
</g>
<g font-size="1.2" fill="#00f">
<text x="176.1" y="35.7">7-,8-,9-,10-,11-,12-,13-,14-,29-,30-,34-,38-</text>
<text x="200.9" y="35.7">8-,9-,12-,13-,20-,23-,24-,26-,27-</text>
<text x="53.9" y="46.3">8-,20-,24-,34-</text>
<text x="134.1" y="45">10-,15-,16-,17-,18-,19-,21-,23-,24-,31-,34-</text>
<text x="122.3" y="53.3">POWERPAD_2_0610</text>
<text x="252.3" y="49.7">13-,18-,24-,34-,45-,46-</text>
<text x="240.5" y="57.9">POWERPAD_2_0610</text>
<text x="34.7" y="62.1">7-,8-,9-,10-,11-,12-,13-,14-,29-,30-,34-,38-</text>
<text x="140.4" y="93.2">10-,15-,16-,17-,18-,19-,21-,23-,24-,31-,34-</text>
<text x="39" y="100.4">14-</text>
<text x="191.6" y="98.9">14-</text>
<text x="66.6" y="103.6">7-,8-,9-,12-,13-,14-,32-,39-,43-,46-</text>
<text x="106.2" y="132.1">10-,11-,13-,14-,15-,19-,20-,24-,26-,27-,29-,30-,31-,32-,33-,34-,37-,39-,41-,42-,45-,46-,47-,48-,49-,50-,51-</text>
<text x="118.6" y="132.1">7-,8-,9-,10-,11-,12-,13-,14-,29-,30-,34-,38-</text>
<text x="126.4" y="138.2">10-,11-,13-,14-,15-,19-,20-,24-,26-,27-,29-,30-,31-,32-,33-,34-,37-,39-,41-,42-,45-,46-,47-,48-,49-,50-,51-</text>
<text x="188.5" y="138.2">13-,49-,50-,51-</text>
<text x="175.2" y="149.5">POWERPAD_2_0610</text>
</g>
<g font-size="1.2" fill="#f00">
<text x="68.6" y="49.1">D</text>
<text x="74.2" y="49.1">S</text>
<text x="70.2" y="54.5">G</text>
<text x="103.5" y="54.8">1</text>
<text x="57.9" y="62.9">1</text>
<text x="63.4" y="62.9">2</text>
<text x="87.9" y="60.9">1</text>
<text x="103.5" y="65.6">1</text>
<text x="103.5" y="60.2">2</text>
<text x="53.7" y="69.4">1</text>
<text x="55.5" y="70.1">VCC</text>
<text x="62.8" y="70.1">DRV</text>
<text x="66" y="69.4">6</text>
<text x="87.9" y="66.5">2</text>
<text x="103.5" y="71.1">2</text>
<text x="182.7" y="69.4">7</text>
<text x="184.4" y="70">POK</text>
<text x="188" y="68.1">VCNTL</text>
<text x="188.9" y="66.1">6</text>
<text x="193.4" y="70.1">VIN</text>
<text x="196.5" y="69.4">5</text>
<text x="240.2" y="70.2">1</text>
<text x="53.7" y="72.5">2</text>
<text x="53.7" y="75.6">3</text>
<text x="55.5" y="73.3">GND</text>
<text x="55.5" y="76.4">PGD</text>
<text x="62.9" y="73.3">ADJ</text>
<text x="63.2" y="76.4">EN</text>
<text x="66" y="72.5">5</text>
<text x="66" y="75.6">4</text>
<text x="182.7" y="77.2">8</text>
<text x="184.4" y="77.8">EN</text>
<text x="192.1" y="73.3">VOUT</text>
<text x="192.1" y="74.8">VOUT</text>
<text x="193.8" y="77.8">FB</text>
<text x="196.5" y="72.5">3</text>
<text x="196.5" y="74">4</text>
<text x="196.5" y="77.2">2</text>
<text x="240.2" y="75.8">2</text>
<text x="185.7" y="81.6">9</text>
<text x="185.8" y="79.7">VIN</text>
<text x="188.6" y="79.7">GND</text>
<text x="188.9" y="81.6">1</text>
<text x="240.2" y="82.7">1</text>
<text x="52.2" y="85.8">1</text>
<text x="73.9" y="85.8">1</text>
<text x="240.2" y="88.3">2</text>
<text x="52.2" y="91.3">2</text>
<text x="73.9" y="91.3">2</text>
<text x="106.5" y="135.5">1</text>
<text x="106.5" y="141.1">2</text>
<text x="134.5" y="140.8">1</text>
<text x="134.5" y="144">2</text>
<text x="136.3" y="141.4">POK</text>
<text x="143.1" y="141.4">GND</text>
<text x="146.8" y="140.8">8</text>
<text x="146.8" y="144">7</text>
<text x="134.5" y="147.1">3</text>
<text x="136.3" y="144.6">VEN</text>
<text x="136.3" y="147.7">VIN</text>
<text x="143.3" y="144.6">ADJ</text>
<text x="144" y="147.7">VO</text>
<text x="146.8" y="147.1">6</text>
<text x="165.6" y="149.5">1</text>
<text x="95.7" y="152.6">1</text>
<text x="134.5" y="150.1">4</text>
<text x="136.3" y="150.7">VPP</text>
<text x="144" y="150.7">NC</text>
<text x="146.8" y="150.1">5</text>
<text x="165.6" y="155.1">2</text>
<text x="95.7" y="158.1">2</text>
</g>
</svg>
